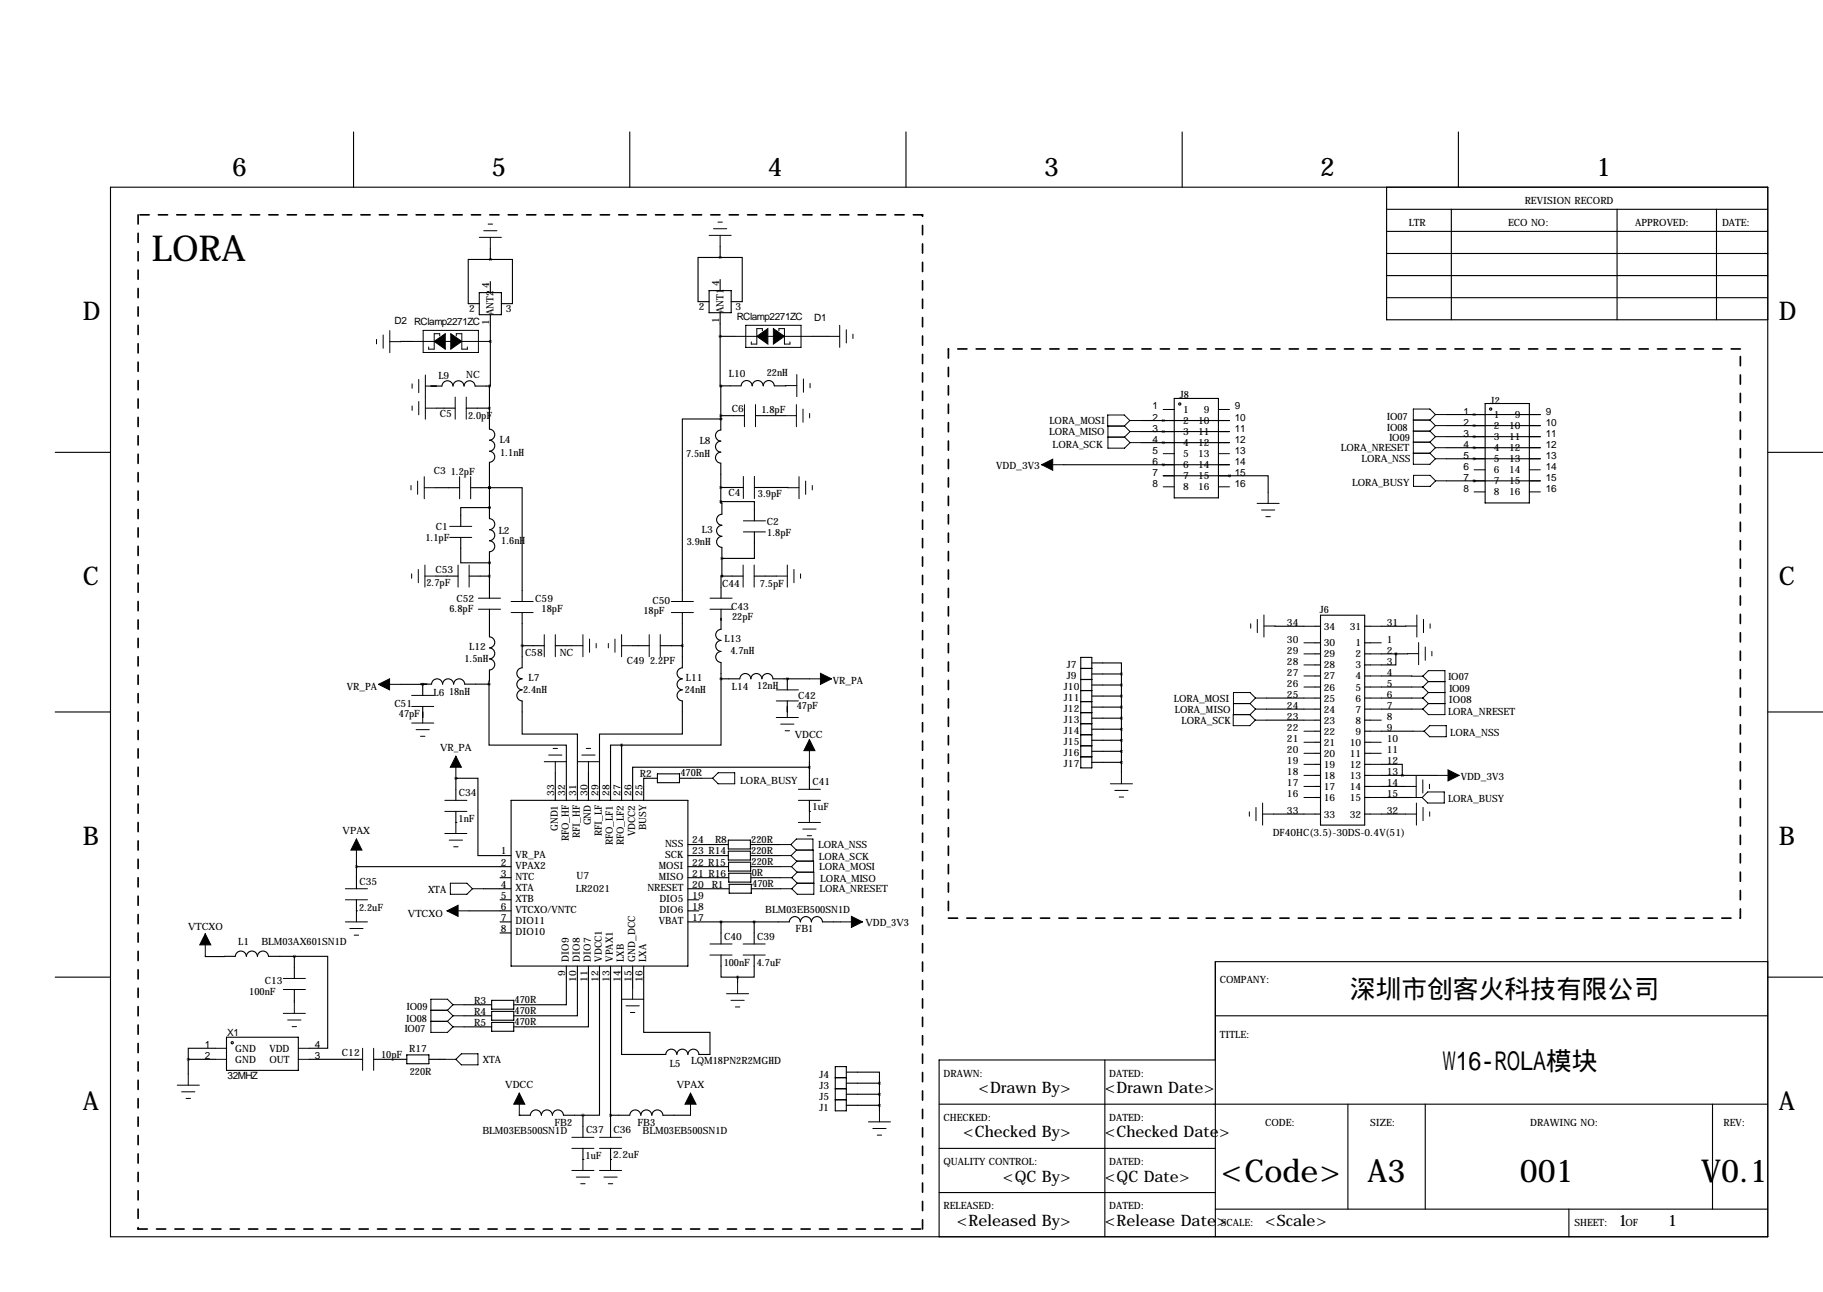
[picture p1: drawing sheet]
<svg xmlns="http://www.w3.org/2000/svg" width="419mm" height="297mm" viewBox="0 0 419 297" stroke-linecap="round" stroke-linejoin="round" font-family="sans-serif">
<g fill="none" stroke="#000" stroke-width=".25">
<path d="M81.3 30.3v12.7M144.8 30.3v12.7M208.3 30.3v12.7M271.8 30.3v12.7M335.3 30.3v12.7M25.4 43h381v241.3h-381zM112.7 59.7h5.1v10.1h-2.5M112.7 59.7h-5.1v10.1h2.6M112.7 57.1v2.6M165.6 59.2h5v10.2h-2.5M165.6 59.2h-5.1v10.2h2.5M165.6 56.7v2.5"/>
<path d="M318.8 48.1h87.6M318.8 53.2h87.6M318.8 43v30.5h87.6M318.8 58.3h87.6M333.7 48.1v25.4M371.8 48.1v25.4M394.6 48.1v25.4M94.7 78.5h-2.5M110.2 67.3h5.1v5.1h-5.1zM112.5 78.5h.2M112.7 78.5v10.3h-.2M112.7 64.7v2.6"/>
<path d="M112.7 72.4v6.1M163 66.8h5.1v5.1h-5.1zM165.6 77.3v11.5h.1M165.6 64.3v2.5M165.6 71.9v5.4M165.6 77.3h3.3M186.7 77.3h3.8M318.8 63.4h87.6M318.8 68.4h87.6M99.1 88.8l2.5-.1a1.27 1.27 0 0 1 1.3-1.2 1.27 1.27 0 0 1 1.2 1.3 1.27 1.27 0 0 1 1.3-1.3 1.27 1.27 0 0 1 1.3 1.3 1.27 1.27 0 0 1 1.2-1.3 1.27 1.27 0 0 1 1.3 1.3h3.3M100.3 93.8h4.3M107.2 93.8h5.3"/>
<path d="M112.5 93.8v4.9a1.27 1.27 0 0 1 1.2 1.2 1.27 1.27 0 0 1-1.2 1.3 1.27 1.27 0 0 1 1.2 1.3 1.27 1.27 0 0 1-1.2 1.2 1.27 1.27 0 0 1 1.2 1.3 1.27 1.27 0 0 1-1.2 1.3v12.9a1.27 1.27 0 0 1 1.2 1.3 1.27 1.27 0 0 1-1.2 1.3 1.27 1.27 0 0 1 1.2 1.2 1.27 1.27 0 0 1-1.2 1.3 1.27 1.27 0 0 1 1.2 1.3 1.27 1.27 0 0 1-1.2 1.3v10.6M112.5 88.8v5M165.7 88.8v10.1a1.27 1.27 0 0 0-1.2 1.2 1.27 1.27 0 0 0 1.2 1.3 1.27 1.27 0 0 0-1.2 1.3 1.27 1.27 0 0 0 1.2 1.2 1.27 1.27 0 0 0-1.2 1.3 1.27 1.27 0 0 0 1.2 1.3v8.8M165.7 96.3h.1M165.7 95.6h5.4M165.7 96.3h-8.8v42M173.7 95.6h6.8M180.6 88.7h-2.6a1.27 1.27 0 0 0-1.3-1.2 1.27 1.27 0 0 0-1.2 1.2 1.27 1.27 0 0 0-1.3-1.2 1.27 1.27 0 0 0-1.3 1.2 1.27 1.27 0 0 0-1.2-1.2 1.27 1.27 0 0 0-1.3 1.2l-4.7 .1M262.3 96.7h20.4M262.3 99.2h20.4M267.4 99.2h.1M267.4 96.7h.1"/>
<path d="M270 91.6h10.1v22.9h-10.1zM332.5 95.3h21.6M332.5 97.9h21.6M338.9 95.3h.1M338.9 97.9h.1M341.4 92.8h10.2v22.8h-10.2zM12.7 104h12.7M100.1 112.1h5.6M108.2 112.1h4.3M112.5 116.7h-6.6v4.3M112.5 116.7h.1M112.5 112.1h.1"/>
<path d="M112.5 112.1h7.5v26.2M165.7 115.3v.4h.3v2.5a1.27 1.27 0 0 0-1.3 1.3 1.27 1.27 0 0 0 1.2 1.3M165.7 112.1h5.2M165.7 115.3h7.7v4.4M173.4 112.1h7.8M244.6 106.8h38.1M262.3 101.8h20.4M267.4 106.8h.1M267.4 101.8h.1M267.4 109.4h15.3M282.7 109.4h.1M282.7 109.4h8.8v3.8"/>
<path d="M332.5 100.4h21.6M332.5 102.9h21.6M332.5 105.5h21.6M332.6 110.6h21.5M338.9 100.4h.1M338.9 102.9h.1M338.9 105.5h.1M338.9 110.6h.1M406.4 104h12.7M100.2 132.4h5.1M105.9 123.6v5.8h6.6M107.8 132.4h4.7"/>
<path d="M112.5 129.4h.1M166 120.8a1.27 1.27 0 0 0-1.3 1.2 1.27 1.27 0 0 0 1.2 1.3M166 123.3a1.27 1.27 0 0 0-1.3 1.3 1.27 1.27 0 0 0 1.2 1.2M166 128.4h.1M166 132.4h-.2v5.1M166 132.4h4.8M166 125.8v6.6M173.4 132.4h5.1M173.4 122.3v6.1h-7.4M92.1 157.3h5.1M97.2 157.3h.1M97.2 157.3v2.6"/>
<path d="M99.2 157.3h-2.5h1.4h-.9M99.2 157.3a1.27 1.27 0 0 1 1.3-1.2 1.27 1.27 0 0 1 1.3 1.2M101.8 157.3a1.27 1.27 0 0 1 1.2-1.2 1.27 1.27 0 0 1 1.3 1.2M104.3 157.3a1.27 1.27 0 0 1 1.3-1.2 1.27 1.27 0 0 1 1.2 1.2h5.6M112.4 157.3v14h17.8v12.7M112.5 140.1v6.3a1.27 1.27 0 0 1 1.2 1.3 1.27 1.27 0 0 1-1.2 1.3 1.27 1.27 0 0 1 1.2 1.2 1.27 1.27 0 0 1-1.2 1.3 1.27 1.27 0 0 1 1.2 1.3 1.27 1.27 0 0 1-1.2 1.2l-.1 3.3M120 140.8v12.7a1.27 1.27 0 0 0-1.2 1.3 1.27 1.27 0 0 0 1.2 1.3M120 156.1a1.27 1.27 0 0 0-1.2 1.2 1.27 1.27 0 0 0 1.2 1.3M120 158.6a1.27 1.27 0 0 0-1.2 1.3 1.27 1.27 0 0 0 1.2 1.2M120 148.4h5.1M127.7 148.4h3.8M145.4 148.4h3.9"/>
<path d="M151.8 148.4h5.1M156.9 140.8v12.7a1.27 1.27 0 0 0-1.2 1.3 1.27 1.27 0 0 0 1.2 1.3 1.27 1.27 0 0 0-1.2 1.2 1.27 1.27 0 0 0 1.2 1.3 1.27 1.27 0 0 0-1.2 1.3 1.27 1.27 0 0 0 1.2 1.2v7.7h-19.1v15.2M165.8 156.1h4.3a1.27 1.27 0 0 1 1.3-1.3 1.27 1.27 0 0 1 1.2 1.3 1.27 1.27 0 0 1 1.3-1.3 1.27 1.27 0 0 1 1.3 1.3 1.27 1.27 0 0 1 1.2-1.3 1.27 1.27 0 0 1 1.3 1.3h8.4M165.8 144.7a1.27 1.27 0 0 0-1.3 1.3 1.27 1.27 0 0 0 1.2 1.2 1.27 1.27 0 0 0-1.2 1.3 1.27 1.27 0 0 0 1.2 1.3 1.27 1.27 0 0 0-1.2 1.2 1.27 1.27 0 0 0 1.2 1.3l.1 3.8M165.8 156.1v15.2h-22.9M165.8 140.1v4.6M181 156.1h.1M181 156.1v2.5M248.5 151.1h2.5v25.4h-2.5zM248.5 153.7h2.5M248.5 156.2h2.5M248.5 158.8h2.5"/>
<path d="M251 152.4h6.8v2.6M251 155h6.8M251 157.5h6.8M257.8 155v22.7M293.1 143.9l6.7 .1M302.3 144h1.3M302.3 147.8h1.3M302.3 150.3h1.3M302.3 152.9h1.3M302.3 155.4h1.3M302.3 157.9h1.3M303.6 141.4h10.1v48.3h-10.1z"/>
<path d="M313.7 144h1.3M313.7 147.8h1.3M313.7 150.3h1.3M313.7 152.9h1.3M313.7 155.4h1.3M313.7 157.9h1.3M317.6 155.4l7 .1M317.6 150.3h3.3M317.6 157.9h7M320.9 150.3v2.6h-3.3M323.2 143.9l-5.6 .1M323.6 150.3h-2.7"/>
<path d="M12.7 163.7h12.7M97.2 162.4v2.6M104.8 178.9h5.1v17.8h7.6M104.8 178.9h.1M104.8 178.9v5.1M120 161.1v7.7h12.7v15.2M127.7 177.7v6.3M135.3 177.7v6.3M142.9 171.3h-2.5v12.7M142.9 171.3v12.7M151.1 178.9h-3.1v5.1M151.1 177.9h5.1v2h-5.1z"/>
<path d="M156.2 178.9h5.1M181 161.1v2.6M186.1 176.4h-40.7v7.6M186.1 175.1v6.4M248.5 161.3h2.5M248.5 163.8h2.5M248.5 166.4h2.5M248.5 168.9h2.5M248.5 171.5h2.5M248.5 174h2.5M251 160h6.8M251 162.6h6.8"/>
<path d="M251 165.1h6.8M251 167.7h6.8M251 170.2h6.8M251 172.7h6.8M251 175.3h6.8M291.1 165.6h8.7M291.2 160.5h8.6M291.2 163h8.6M302.3 160.5h1.3M302.3 163h1.3M302.3 165.6h1.3M302.3 168.1h1.3"/>
<path d="M302.3 170.6h1.3M302.3 173.2h1.3M302.3 175.7h1.3M302.3 178.3h1.3M313.7 160.5h1.3M313.7 163h1.3M313.7 165.6h1.3M313.7 168.1h1.3M313.7 170.6h1.3M313.7 173.2h1.3M313.7 175.7h1.3M313.7 178.3h1.3"/>
<path d="M317.6 175.7h4.8v2.6M317.6 160.5h7M317.6 163h7M317.6 168.1h7.3M317.6 178.3h12.8M406.4 163.7h12.7M81.9 199.2h35.6M81.9 198v6.3M104.8 189.1h.1M104.8 186.5v2.6M117.5 184h40.6v38.1h-40.6zM158.1 196.7h9.3"/>
<path d="M158.1 199.2h9.4M158.1 194.2h9.3M167.4 193.2h5.1v2h-5.1zM167.4 195.7h5.1v2h-5.1zM167.5 198.2h5.1v2.1h-5.1zM172.5 196.7h6.8M172.5 194.2h6.8M172.6 199.2h6.8M186.1 186.5h.1M186.1 184v2.5M292.8 187.2h7M302.3 187.2h1.3"/>
<path d="M302.3 183.3h1.3M302.3 180.8h1.3M313.7 187.2h1.3M313.7 183.3h1.3M313.7 180.8h1.3M317.6 187.2h5.5M317.6 183.3h6.8M317.6 180.8h5.4M47.2 219.8v.1h6.9M54.1 219.9a1.27 1.27 0 0 1 1.3-1.2 1.27 1.27 0 0 1 1.2 1.2M56.6 219.9a1.27 1.27 0 0 1 1.3-1.2 1.27 1.27 0 0 1 1.3 1.2M59.2 219.9a1.27 1.27 0 0 1 1.3-1.2 1.27 1.27 0 0 1 1.2 1.2h6"/>
<path d="M67.7 219.9h7.6v21.1h-4.2M67.7 219.9v5.1M81.9 209.4h.1M81.9 206.9v2.5M107.8 209.4h9.7M111.2 204.3h6.3M115 201.8h2.5M115 206.9h2.5M115 211.9h2.5M115 214.5h2.5M158.1 201.8h9.4M158.1 204.3h9.5"/>
<path d="M158.1 206.9h2.6M158.1 209.4h2.6M158.1 211.9h23.4M165.8 219.6v5h3.8M165.8 211.9v5.1M167.5 200.8h5.1v2h-5.1zM167.6 203.3h5.1v2h-5.1zM172.6 201.8h6.9M172.7 204.3h6.8M173.4 219.6v5h-3.8M173.4 211.9v5.1M181.5 211.9a1.27 1.27 0 0 1 1.2-1.2 1.27 1.27 0 0 1 1.3 1.2"/>
<path d="M184 211.9a1.27 1.27 0 0 1 1.3-1.2 1.27 1.27 0 0 1 1.2 1.2M186.5 211.9a1.27 1.27 0 0 1 1.3-1.2 1.27 1.27 0 0 1 1.3 1.2h4.1M12.7 224.6h12.7M52.1 238.5h16.5v7.6h-16.5zM67.7 227.5v2.9M106.7 233.5h6.3M106.7 231h6.3M106.7 236.1h6.3M113 230h5.1v2h-5.1zM113 232.5h5.1v2.1h-5.1zM113 235.1h5.1v2h-5.1zM130.2 222.1v8.9h-12.1"/>
<path d="M132.7 222.1v11.4h-14.6M135.3 222.1v14h-17.2M137.8 222.1v34.3h-3.8M140.4 222.1v39.4M142.9 222.1v20.3h10.2a1.27 1.27 0 0 1 1.2-1.2 1.27 1.27 0 0 1 1.3 1.2 1.27 1.27 0 0 1 1.3-1.2 1.27 1.27 0 0 1 1.2 1.2M145.4 222.1v5.1M148 222.1v15.2h15.2v5.1h-2.5a1.27 1.27 0 0 0-1.3-1.2 1.27 1.27 0 0 0-1.3 1.2M169.6 224.6v1.3M279.4 233.5h127M406.4 221.1h-127v63.2M406.5 224.6h12.6M43.3 243.5h6.2"/>
<path d="M43.3 243.5v3.5M49.5 241h-6.2v2.5M71.1 243.5h12.3M85.9 243.5h7.6M93.5 242.5h5.1v2.1h-5.1zM98.6 243.5h3.7M119.4 256.4h2.5a1.27 1.27 0 0 1 1.3-1.2 1.27 1.27 0 0 1 1.3 1.2M119.4 256.4h.1M124.5 256.4a1.27 1.27 0 0 1 1.2-1.2 1.27 1.27 0 0 1 1.3 1.2 1.27 1.27 0 0 1 1.3-1.2 1.27 1.27 0 0 1 1.2 1.2h4.5M134 256.4v5.1M140.4 256.4h4.4a1.27 1.27 0 0 1 1.3-1.2 1.27 1.27 0 0 1 1.2 1.2 1.27 1.27 0 0 1 1.3-1.2 1.27 1.27 0 0 1 1.3 1.2 1.27 1.27 0 0 1 1.2-1.2 1.27 1.27 0 0 1 1.3 1.2h6.3M192 245.2h2.6v10.2h-2.6z"/>
<path d="M192 250.3h2.6M192 247.8h2.6M192 252.8h2.6M194.6 246.5h7.6v2.5M194.6 249h7.6M194.6 254.1h7.6M194.6 251.6h7.6M202.2 249v6.4M215.9 253.9h190.5M254 243.7v40.6M279.4 243.7h-63.5v40.6M309.9 253.9v24.1"/>
<path d="M327.7 253.9v24.1M393.7 253.9v24.1M134 266.6h.1M134 264v2.6M140.4 266.6h.1M140.4 264v2.6M215.9 264h63.5M215.9 274.2h63.5M279.4 278h127M360.7 278v6.3"/>
<circle cx="271.2" cy="92.9" r=".25"/>
<circle cx="342.7" cy="94" r=".25"/>
<circle cx="53.4" cy="239.7" r=".25"/>
</g>
<path d="M31.7 49.4v233.2M212.1 49.4h-180.4M218 80.2v130.9M400.1 80.2h-182.1M218 211.1h182.1M400.1 211.1v-130.9M31.7 282.6h180.4M212.1 282.6v-233.2" fill="none" stroke="#000" stroke-width=".38" stroke-dasharray="2.1 2.1"/>
<g fill="none" stroke="#000" stroke-width=".23">
<path d="M110.2 54.6h5.1M111.2 53h3M112.2 51.5h1M112.7 54.6v2.5M163 54.1h5.1M164 52.6h3.1M165 51.1h1.1M165.6 54.1v2.6M86.6 78v1.1M88.1 77v3.1M89.6 78.5h2.6M89.6 76v5.1"/>
<path d="M94.7 78.5h5.1M97.3 76h12.7v5h-12.7zM101.1 77.2v-.5h-1.3v3.6h-1.2v-.5M102.4 78.5h2.5M104.9 77.2v-.5h1.3v3.6h1.2v-.5M106.2 78.5h6.3M168.9 77.3h5.1M171.4 74.8h12.7v5.1h-12.7zM175.3 76.1v-.5h-1.3v3.5h-1.3v-.5M176.5 77.3h2.6M179.1 76.1v-.5h1.2v3.5h1.3v-.5M180.3 77.3h6.4"/>
<path d="M190.5 77.3h2.5M193 74.8v5.1M194.6 75.8v3.1M196.1 76.8v1M94.7 88.3v1M94.7 93.3v1M96.3 87.2v3.1M96.3 92.3v3.1M97.8 93.8h2.5M97.8 86.2v10.2M97.8 88.8h2.5M104.6 91.3v5.1"/>
<path d="M107.2 91.3v5.1M171.1 93v5.1M173.7 93v5.1M180.5 95.6h2.6M180.6 88.7h2.6M183.1 93v5.1M183.2 86.1v5.1M184.6 94v3.1M184.7 87.1v3.1M186.1 95.1v1M186.2 88.1v1.1M254.7 98v5h3.8l1.3-1.2"/>
<path d="M259.7 96.7h2.6M259.7 96.7l-1.2-1.3h-3.8v2.6h3.8l1.3 1.2M259.7 96.7l-1.2 1.3M259.8 99.2h2.5M259.8 99.2l-1.3 1.3M267.4 94.1h2.6M267.4 99.2h2.6M267.4 96.7h2.6M280.1 94.1h2.6M280.1 99.2h2.6M280.1 96.7h2.6M324.9 99.1h3.8"/>
<path d="M324.9 96.6h3.8M328.7 99.1l1.3 1.3M328.7 96.6l1.3 1.3M330 95.3h2.5M330 97.9h2.5M330 95.3l-1.3-1.3h-3.8v12.7h3.8l1.3-1.2M330 95.3l-1.3 1.3M330 97.9l-1.3 1.2M338.9 95.3h2.5M338.9 97.9h2.5M351.6 95.3h2.5M351.6 97.9h2.5"/>
<path d="M94.5 111.6v1M96 110.6v3.1M97.5 112.1h2.6M97.5 109.6v5.1M105.7 109.6v5.1M108.2 109.6v5.1M170.9 119.7h5.1M170.9 109.5v5.1M173.4 109.5v5.1M181.2 112.1h2.5M183.7 109.6v5.1M185.2 110.6v3.1"/>
<path d="M186.7 111.6v1M239.5 106.8h5.1M254.7 100.5h3.8M258.5 100.5l1.3 1.3M259.8 101.8h2.5M267.4 104.3h2.6M267.4 111.9h2.6M267.4 109.4h2.6M267.4 106.8h2.6M267.4 101.8h2.6M280.1 104.3h2.6M280.1 111.9h2.6"/>
<path d="M280.1 109.4h2.6M280.1 106.8h2.6M280.1 101.8h2.6M289 115.7h5.1M290 117.3h3.1M291 118.8h1M291.5 113.2v2.5M324.9 101.7h3.8M324.9 104.2h3.8M325 109.3h3.8l1.2 1.3-1.2 1.2h-3.8zM328.7 101.7l1.3 1.2M328.7 104.2l1.3 1.3"/>
<path d="M330 100.4h2.5M330 105.5h2.5M330 102.9h2.5M330 100.4l-1.3 1.3M330 102.9l-1.3 1.3M330 110.6h2.6M338.9 100.4h2.5M338.9 105.5h2.5M338.9 113.1h2.5M338.9 110.6h2.5M338.9 108h2.5M338.9 102.9h2.5"/>
<path d="M351.6 100.4h2.5M351.6 105.5h2.5M351.6 113.1h2.5M351.6 110.6h2.5M351.6 108h2.5M351.6 102.9h2.5M94.6 131.9v1.1M96.2 130.9v3.1M97.7 132.4h2.5M97.7 129.9v5.1M103.4 121h5.1M103.4 123.6h5.1"/>
<path d="M105.3 129.9v5.1M107.8 129.9v5.1M110 137.5h5.1M117.5 138.3h5.1M154.3 138.3h5.1M163.2 137.5h5.1M170.8 129.9v5.1M170.9 122.3h5.1M173.4 129.9v5.1M178.5 132.4h2.5M181 129.9v5.1M182.5 130.9v3.1"/>
<path d="M184 131.9v1.1M87 157.3h5.1M94.6 159.9h5.1M110 140.1h5.1M117.5 140.8h5.1M125.1 145.9v5.1M127.7 145.9v5.1M131.5 148.4h2.5M134 145.9v5.1M135.5 146.9v3.1M137.1 147.9v1.1M139.9 147.9v1.1"/>
<path d="M141.4 146.9v3.1M142.9 148.4h2.5M142.9 145.9v5.1M149.3 145.9v5.1M151.8 145.9v5.1M154.3 140.8h5.1M163.2 140.1h5.1M178.5 158.6h5M186.1 156.1h5.1M287.5 143.4v1M289.1 142.4v3.1M290.6 143.9h2.5"/>
<path d="M290.6 141.4v5.1M299.8 147.8h2.5M299.8 150.3h2.5M299.8 152.9h2.5M299.8 155.4h2.5M299.8 157.9h2.5M299.8 144h2.5M315 147.8h2.6M315 150.3h2.6M315 152.9h2.6M315 155.4h2.6M315 157.9h2.6"/>
<path d="M315 144h2.6M323.2 143.9h2.5M323.6 150.3h2.5M324.6 157.9h2.5M324.6 155.5h2.5M325.7 141.4v5.1M326.1 147.7v5.1M327.1 155.5l1.3-1.3h3.8v10.1h-3.8l-1.3-1.3M327.1 157.9l1.3 1.3M327.1 155.5l1.3 1.2h3.8M327.3 142.4v3.1M327.7 148.8v3"/>
<path d="M328.4 159.2h3.8M328.4 159.2l-1.3 1.3M328.8 143.4v1M329.2 149.8v1M332.2 156.7h-3.8l-1.3 1.2M94.6 162.4h5.1M94.6 166.2h5.1M95.7 167.8h3M96.7 169.3h1M97.2 163.7v2.5M104.8 173.8v5.1M125.1 175.1h5.1"/>
<path d="M126.1 173.6h3.1M127.2 172.1h1M127.7 175.1v2.6M132.7 175.1h5.1M133.8 173.6h3M134.8 172.1h1M135.3 175.1v2.6M161.3 178.9h2.5M165.1 177.7h3.8v2.5h-3.8l-1.3-1.3zM178.5 161.1h5M178.5 165h5M179.5 166.5h3"/>
<path d="M180.5 168h1M181 162.4v2.6M186.1 170v5.1M257.8 177.7v2.5M283.6 161.8h3.8M287.3 164.3l1.3 1.3M287.4 161.8l1.2 1.2M288.6 165.6h2.5M288.6 160.5h2.6M288.6 163h2.6M288.6 160.5l-1.2 1.3M288.6 160.5l-1.2-1.3h-3.8v5.1"/>
<path d="M288.6 163l-1.2 1.3h-3.9v2.5h3.8l1.3-1.2M299.8 160.5h2.5M299.8 163h2.5M299.8 165.6h2.5M299.8 168.1h2.5M299.8 170.6h2.5M299.8 173.2h2.5M299.8 175.7h2.5M299.8 178.3h2.5M315 160.5h2.6M315 163h2.6M315 165.6h2.6"/>
<path d="M315 168.1h2.6M315 170.6h2.6M315 173.2h2.6M315 175.7h2.6M315 178.3h2.6M324.6 160.5h2.5M324.6 163h2.5M324.9 168.1h2.5M325.6 178.3v5M327.1 179.3v3M327.1 160.5l1.3 1.3M328.4 161.8h3.8"/>
<path d="M328.4 161.8l-1.3 1.2M328.7 166.8h3.8v2.6h-3.8l-1.3-1.3zM330.4 178.3h5M81.9 192.9v5.1M102.3 184h5M102.3 186.5h5M102.3 191.6h5M103.3 193.2h3M104.3 194.7h1M104.8 189.1v2.5M179.3 194.2h2.5M179.3 196.7h2.6"/>
<path d="M179.4 199.2h2.6M181.8 194.2l1.3 1.2h3.8v2.6M181.8 194.2l1.3-1.3h3.8v2.5M181.9 196.7l1.2 1.3h3.9v2.5M182 199.2l1.2 1.3h3.9v5.1h-3.8l-1.3-1.3M183.1 195.4l-1.2 1.3M183.2 198l-1.2 1.2M183.5 184h5.1M183.5 181.5h5.1M183.5 189.1h5.1M184.6 190.6h3M185.6 192.1h1"/>
<path d="M186.1 186.5v2.6M255.3 180.2h5M256.3 181.7h3M257.3 183.2h1M287.2 186.7v1M288.7 185.6v3.1M290.3 187.2h2.5M290.3 184.6v5.1M299.8 180.8h2.5M299.8 183.3h2.5M299.8 187.2h2.5M315 180.8h2.6"/>
<path d="M315 183.3h2.6M315 187.2h2.6M323 180.8h2.6M323.1 187.2h2.5M324.4 183.3h2.5M325.6 184.6v5.1M327.2 185.6v3.1M328.2 182.1h3.8v2.5h-3.8l-1.3-1.3zM328.6 180.3v1M328.7 186.7v1M47.2 214.7v5.1M79.4 204.3h5.1"/>
<path d="M79.4 206.9h5.1M79.4 211.9h5.1M80.4 213.5h3.1M81.4 215h1M81.9 209.4v2.5M102.8 209.4h5M103.5 203.1h3.8l1.3 1.2-1.3 1.3h-3.8zM108.6 204.3h2.6M163.2 217h5.1M163.2 219.6h5.1M170.8 217h5.1M170.8 219.6h5.1"/>
<path d="M179.5 204.3h2.5M179.5 201.8h2.5M182 201.8l1.3 1.3M183.3 203.1h3.8M183.3 200.5l-1.3 1.3M183.3 203.1l-1.3 1.2M193.2 211.9h5.1M65.1 225h5.1M65.1 227.5h5.1M65.1 233h5.1M66.1 234.5h3.1M67.2 236h1"/>
<path d="M67.7 230.4v2.6M99.1 232.3h3.8M99.1 234.8h3.8M102.9 232.3l1.2 1.2M102.9 234.8l1.2 1.3M104.1 231l-1.2-1.3h-3.8v7.6h3.8l1.2-1.2M104.1 231h2.6M104.1 231l-1.2 1.3M104.1 233.5h2.6M104.1 233.5l-1.2 1.3M104.1 236.1h2.6M142.9 229.7h5.1"/>
<path d="M143.9 231.3h3.1M144.9 232.8h1M145.4 227.2v2.5M167 228.5h5.1M168 230h3.1M169.1 231.5h1M169.6 225.9v2.6M40.7 249.5h5.1M41.8 251h3M42.8 252.5h1M43.3 247v2.5M49.5 241h2.6"/>
<path d="M49.5 243.5h2.6M68.6 241h2.5M68.6 243.5h2.5M83.4 241v5.1M85.9 241v5.1M102.3 243.5h2.5M104.8 243.5l1.3-1.2h3.8v2.5h-3.8zM119.4 251.3v5.1M158.7 251.3v5.1M199.6 257.9h5.1M200.7 259.4h3M202.2 255.4v2.5"/>
<path d="M131.5 261.5h5.1M131.5 264h5.1M131.5 269.1h5.1M132.5 270.6h3M133.5 272.1h1M134 266.6v2.5M137.8 261.5h5.1M137.8 264h5.1M137.8 269.1h5.1M138.8 270.6h3.1M139.9 272.1h1M140.4 266.6v2.5"/>
<path d="M201.7 261h1"/>
</g>
<g fill="#000" stroke="#000" stroke-width=".23">
<path d="M99.8 78.5l2.6-1.8v3.6zM103.6 76.7l2.6 1.8-2.6 1.8zM174 77.3l2.5-1.7v3.5zM177.8 75.6l2.5 1.7-2.5 1.8zM239.5 106.8l2.5-1.2v2.5zM87 157.3l2.6-1.2v2.5zM188.6 154.8l2.6 1.3-2.6 1.2zM104.8 173.8l1.3 2.6h-2.6zM186.1 170l1.3 2.6h-2.6zM332.9 177l2.5 1.3-2.5 1.2zM81.9 192.9l1.3 2.5h-2.5zM47.2 214.7l1.3 2.5h-2.6z"/>
<path d="M102.8 209.4l2.5-1.3v2.6zM195.7 210.7l2.6 1.2-2.6 1.3zM119.4 251.3l1.2 2.6h-2.5zM158.7 251.3l1.3 2.6h-2.5z"/>
</g>
<path d="M81.9 199.2a.05 .05 0 0 0 .1 0 .05 .05 0 0 0-.1 0zM165.7 211.9a.05 .05 0 0 0 .1 0 .05 .05 0 0 0-.1 0zM169.5 224.6a.05 .05 0 0 0 .1 0 .05 .05 0 0 0-.1 0zM156.8 148.4a.05 .05 0 0 0 .1 0 .05 .05 0 0 0-.1 0zM120 148.4a.05 .05 0 0 0 .1 0 .05 .05 0 0 0-.1 0zM67.6 219.9a.05 .05 0 0 0 .1 0 .05 .05 0 0 0-.1 0zM282.6 109.4a.05 .05 0 0 0 .1 0 .05 .05 0 0 0-.1 0zM165.7 156.1a.05 .05 0 0 0 .1 0 .05 .05 0 0 0-.1 0zM165.9 132.4a.05 .05 0 0 0 .1 0 .05 .05 0 0 0-.1 0zM165.9 128.4a.05 .05 0 0 0 .1 0 .05 .05 0 0 0-.1 0zM165.5 59.2a.05 .05 0 0 0 .1 0 .05 .05 0 0 0-.1 0zM165.5 77.3a.05 .05 0 0 0 .1 0 .05 .05 0 0 0-.1 0zM140.3 256.4a.05 .05 0 0 0 .1 0 .05 .05 0 0 0-.1 0z" fill="#000" stroke="#000" stroke-width=".63"/>
<text font-size="8.2" x="34.9" y="59.9">LORA</text>
<g font-size="7.3">
<text x="280.7" y="271.6">&lt;Code&gt;</text>
<text x="314.4" y="271.6">A3</text>
<text x="349.4" y="271.6">001</text>
<text x="391.1" y="271.6">V0.1</text>
</g>
<g font-size="5.9">
<text x="53.3" y="40.5">6</text>
<text x="113" y="40.5">5</text>
<text x="176.5" y="40.5">4</text>
<text x="240" y="40.5">3</text>
<text x="303.5" y="40.5">2</text>
<text x="367" y="40.5">1</text>
<text x="19" y="73.5">D</text>
<text x="408.9" y="73.5">D</text>
<text x="19" y="134.5">C</text>
<text x="408.9" y="134.5">C</text>
<text x="19" y="194.2">B</text>
<text x="408.9" y="194.2">B</text>
<text x="310.3" y="229.5">深圳市创客火科技有限公司</text>
<text x="331.7" y="246">W16-ROLA模块</text>
<text x="19" y="255.1">A</text>
<text x="408.9" y="255.1">A</text>
</g>
<g font-size="3.6">
<text x="225" y="251.3">&lt;Drawn By&gt;</text>
<text x="254" y="251.3">&lt;Drawn Date&gt;</text>
<text x="221.4" y="261.5">&lt;Checked By&gt;</text>
<text x="254" y="261.5">&lt;Checked Date&gt;</text>
<text x="230.6" y="271.6">&lt;QC By&gt;</text>
<text x="254" y="271.6">&lt;QC Date&gt;</text>
<text x="220" y="281.8">&lt;Released By&gt;</text>
<text x="254" y="281.8">&lt;Release Date&gt;</text>
<text x="290.8" y="281.8">&lt;Scale&gt;</text>
<text x="372.1" y="281.8">1</text>
<text x="383.5" y="281.8">1</text>
</g>
<g font-size="2.3">
<text x="350.5" y="46.8">REVISION RECORD</text>
<text x="323.8" y="51.9">LTR</text>
<text x="346.7" y="51.9">ECO NO:</text>
<text x="375.9" y="51.9">APPROVED:</text>
<text x="395.9" y="51.9">DATE:</text>
<text x="165.3" y="65.8" transform="rotate(-90 165.3 65.8)">4</text>
<text x="107.9" y="71.7">2</text>
<text x="112.5" y="66.3" transform="rotate(-90 112.5 66.3)">4</text>
<text x="116.3" y="71.7">3</text>
<text x="160.7" y="71.2">2</text>
<text x="166.3" y="71.9" transform="rotate(-90 166.3 71.9)">ANT1</text>
<text x="169.1" y="71.2">3</text>
<text x="90.7" y="74.5">D2</text>
<text x="95.2" y="74.8">RClamp2271ZC</text>
<text x="112.5" y="74.7" transform="rotate(-90 112.5 74.7)">1</text>
<text x="113.5" y="72.4" transform="rotate(-90 113.5 72.4)">ANT2</text>
<text x="165.3" y="74.2" transform="rotate(-90 165.3 74.2)">1</text>
<text x="169.4" y="73.6">RClamp2271ZC</text>
<text x="187.2" y="73.8">D1</text>
<text x="100.8" y="87">L9</text>
<text x="107.2" y="86.8">NC</text>
<text x="167.6" y="86.8">L10</text>
<text x="176.3" y="86.4">22nH</text>
<text x="101.1" y="95.9">C5</text>
<text x="168.2" y="94.8">C6</text>
<text x="175.1" y="94.9">1.8pF</text>
<text x="265" y="94.1">1</text>
<text x="271.2" y="91.6">J8</text>
<text x="272" y="94.9">1</text>
<text x="276.8" y="94.9">9</text>
<text x="283.9" y="94.1">9</text>
<text x="336.4" y="95.3">1</text>
<text x="342.7" y="92.8">J2</text>
<text x="355.4" y="95.3">9</text>
<text x="107.6" y="96.4">2.0pF</text>
<text x="114.9" y="101.9">L4</text>
<text x="241.2" y="100">LORA_MISO</text>
<text x="241.3" y="97.4">LORA_MOSI</text>
<text x="265" y="99.2">3</text>
<text x="265" y="101.8">4</text>
<text x="265" y="96.7">2</text>
<text x="272" y="100">3</text>
<text x="272" y="97.5">2</text>
<text x="275.4" y="100">11</text>
<text x="275.4" y="97.5">10</text>
<text x="283.9" y="101.8">12</text>
<text x="283.9" y="99.2">11</text>
<text x="283.9" y="96.7">10</text>
<text x="318.9" y="96.6">IO07</text>
<text x="318.9" y="99.1">IO08</text>
<text x="319.4" y="101.4">IO09</text>
<text x="336.4" y="100.4">3</text>
<text x="336.4" y="97.9">2</text>
<text x="343.5" y="96.1">1</text>
<text x="343.5" y="101.2">3</text>
<text x="343.5" y="98.7">2</text>
<text x="346.9" y="101.2">11</text>
<text x="346.9" y="98.7">10</text>
<text x="348.2" y="96.1">9</text>
<text x="355.4" y="100.4">11</text>
<text x="355.4" y="97.9">10</text>
<text x="115" y="104.8">1.1nH</text>
<text x="157.7" y="105">7.5nH</text>
<text x="160.9" y="102.1">L8</text>
<text x="229" y="107.8">VDD_3V3</text>
<text x="242" y="102.9">LORA_SCK</text>
<text x="265" y="104.3">5</text>
<text x="265" y="106.8">6</text>
<text x="272" y="105.1">5</text>
<text x="272" y="107.6">6</text>
<text x="272" y="102.6">4</text>
<text x="275.4" y="107.6">14</text>
<text x="275.4" y="102.6">12</text>
<text x="275.4" y="105.1">13</text>
<text x="283.9" y="106.8">14</text>
<text x="283.9" y="104.3">13</text>
<text x="308.2" y="103.7">LORA_NRESET</text>
<text x="313" y="106.3">LORA_NSS</text>
<text x="336.4" y="105.5">5</text>
<text x="336.4" y="102.9">4</text>
<text x="343.5" y="106.3">5</text>
<text x="343.5" y="103.7">4</text>
<text x="346.9" y="103.7">12</text>
<text x="346.9" y="106.3">13</text>
<text x="355.4" y="102.9">12</text>
<text x="355.4" y="105.5">13</text>
<text x="99.7" y="108.9">C3</text>
<text x="103.6" y="109.2">1.2pF</text>
<text x="265" y="109.4">7</text>
<text x="265" y="111.9">8</text>
<text x="272" y="110.2">7</text>
<text x="272" y="112.7">8</text>
<text x="275.4" y="112.7">16</text>
<text x="275.4" y="110.2">15</text>
<text x="283.9" y="111.9">16</text>
<text x="283.9" y="109.4">15</text>
<text x="310.8" y="111.8">LORA_BUSY</text>
<text x="336.4" y="110.6">7</text>
<text x="336.4" y="113.1">8</text>
<text x="336.4" y="108">6</text>
<text x="343.5" y="111.4">7</text>
<text x="343.5" y="113.9">8</text>
<text x="343.5" y="108.8">6</text>
<text x="346.9" y="113.9">16</text>
<text x="346.9" y="108.8">14</text>
<text x="346.9" y="111.4">15</text>
<text x="355.4" y="113.1">16</text>
<text x="355.4" y="108">14</text>
<text x="355.4" y="110.6">15</text>
<text x="167.5" y="114">C4</text>
<text x="174.2" y="114.4">3.9pF</text>
<text x="97.8" y="124.3">1.1pF</text>
<text x="100.2" y="121.9">C1</text>
<text x="114.7" y="122.7">L2</text>
<text x="115.2" y="125.1">1.6nH</text>
<text x="157.9" y="125.3">3.9nH</text>
<text x="161.4" y="122.6">L3</text>
<text x="176.3" y="120.7">C2</text>
<text x="176.4" y="123.1">1.8pF</text>
<text x="100.1" y="131.7">C53</text>
<text x="98" y="134.6">2.7pF</text>
<text x="166" y="134.9">C44</text>
<text x="174.7" y="134.9">7.5pF</text>
<text x="103.3" y="140.8">6.8pF</text>
<text x="104.9" y="138.3">C52</text>
<text x="123.1" y="138.4">C59</text>
<text x="124.5" y="140.8">18pF</text>
<text x="147.9" y="141.1">18pF</text>
<text x="150" y="138.8">C50</text>
<text x="168.1" y="140.2">C43</text>
<text x="168.3" y="142.5">22pF</text>
<text x="295.9" y="144">34</text>
<text x="303.4" y="140.9">J6</text>
<text x="318.8" y="144">31</text>
<text x="107.9" y="149.4">L12</text>
<text x="166.6" y="147.7">L13</text>
<text x="295.9" y="147.8">30</text>
<text x="304.3" y="148.6">30</text>
<text x="304.3" y="144.8">34</text>
<text x="310.3" y="144.8">31</text>
<text x="311.7" y="148.6">1</text>
<text x="318.8" y="147.8">1</text>
<text x="106.8" y="152.1">1.5nH</text>
<text x="120.7" y="150.8">C58</text>
<text x="128.7" y="150.8">NC</text>
<text x="144.1" y="152.7">C49</text>
<text x="149.4" y="152.6">2.2PF</text>
<text x="167.9" y="150.3">4.7nH</text>
<text x="245.3" y="153.5">J7</text>
<text x="295.9" y="155.4">27</text>
<text x="295.9" y="152.9">28</text>
<text x="295.9" y="150.3">29</text>
<text x="304.3" y="153.7">28</text>
<text x="304.3" y="151.1">29</text>
<text x="311.7" y="151.1">2</text>
<text x="311.7" y="153.7">3</text>
<text x="318.8" y="150.3">2</text>
<text x="318.8" y="152.9">3</text>
<text x="318.8" y="155.4">4</text>
<text x="79.7" y="158.6">VR_PA</text>
<text x="99.7" y="160">L6</text>
<text x="103.2" y="159.7">18nH</text>
<text x="120.3" y="159.3">2.4nH</text>
<text x="121.5" y="156.5">L7</text>
<text x="157.4" y="159.3">24nH</text>
<text x="157.7" y="156.5">L11</text>
<text x="168.3" y="158.6">L14</text>
<text x="174.1" y="158.5">12nH</text>
<text x="183.5" y="160.7">C42</text>
<text x="191.5" y="157.3">VR_PA</text>
<text x="244.6" y="158.6">J10</text>
<text x="244.6" y="161.1">J11</text>
<text x="245.3" y="156.1">J9</text>
<text x="269.9" y="161.4">LORA_MOSI</text>
<text x="295.9" y="160.5">25</text>
<text x="295.9" y="157.9">26</text>
<text x="304.3" y="161.3">25</text>
<text x="304.3" y="158.8">26</text>
<text x="304.3" y="156.2">27</text>
<text x="311.7" y="156.2">4</text>
<text x="311.7" y="158.8">5</text>
<text x="311.7" y="161.3">6</text>
<text x="318.8" y="157.9">5</text>
<text x="318.8" y="160.5">6</text>
<text x="333" y="156.3">IO07</text>
<text x="333.1" y="161.7">IO08</text>
<text x="333.2" y="159">IO09</text>
<text x="90.7" y="162.5">C51</text>
<text x="91.7" y="164.9">47pF</text>
<text x="183.2" y="163.1">47pF</text>
<text x="244.6" y="163.7">J12</text>
<text x="244.6" y="166.2">J13</text>
<text x="270.1" y="163.9">LORA_MISO</text>
<text x="271.6" y="166.4">LORA_SCK</text>
<text x="295.9" y="165.6">23</text>
<text x="295.9" y="163">24</text>
<text x="304.3" y="166.4">23</text>
<text x="304.3" y="163.8">24</text>
<text x="311.7" y="163.8">7</text>
<text x="311.7" y="166.4">8</text>
<text x="318.8" y="163">7</text>
<text x="318.8" y="165.6">8</text>
<text x="332.9" y="164.3">LORA_NRESET</text>
<text x="101.2" y="172.6">VR_PA</text>
<text x="182.7" y="169.8">VDCC</text>
<text x="244.6" y="168.8">J14</text>
<text x="244.6" y="171.3">J15</text>
<text x="244.6" y="173.8">J16</text>
<text x="295.9" y="173.2">20</text>
<text x="295.9" y="170.6">21</text>
<text x="295.9" y="168.1">22</text>
<text x="304.3" y="174">20</text>
<text x="304.3" y="171.5">21</text>
<text x="304.3" y="168.9">22</text>
<text x="310.3" y="171.5">10</text>
<text x="310.3" y="174">11</text>
<text x="311.7" y="168.9">9</text>
<text x="318.8" y="168.1">9</text>
<text x="318.8" y="170.6">10</text>
<text x="318.8" y="173.2">11</text>
<text x="333.4" y="169.2">LORA_NSS</text>
<text x="147.1" y="178.7">R2</text>
<text x="156.4" y="178.5">470R</text>
<text x="244.6" y="176.4">J17</text>
<text x="295.9" y="178.3">18</text>
<text x="295.9" y="175.7">19</text>
<text x="304.3" y="179.1">18</text>
<text x="304.3" y="176.5">19</text>
<text x="310.3" y="176.5">12</text>
<text x="310.3" y="179.1">13</text>
<text x="318.8" y="175.7">12</text>
<text x="318.8" y="178.3">13</text>
<text x="335.8" y="179.2">VDD_3V3</text>
<text x="105.5" y="183">C34</text>
<text x="127.4" y="183" transform="rotate(-90 127.4 183)">33</text>
<text x="129.9" y="183" transform="rotate(-90 129.9 183)">32</text>
<text x="132.5" y="183" transform="rotate(-90 132.5 183)">31</text>
<text x="135" y="183" transform="rotate(-90 135 183)">30</text>
<text x="137.6" y="183" transform="rotate(-90 137.6 183)">29</text>
<text x="140.1" y="183" transform="rotate(-90 140.1 183)">28</text>
<text x="142.6" y="183" transform="rotate(-90 142.6 183)">27</text>
<text x="145.2" y="183" transform="rotate(-90 145.2 183)">26</text>
<text x="147.7" y="183" transform="rotate(-90 147.7 183)">25</text>
<text x="170.2" y="180.2">LORA_BUSY</text>
<text x="186.8" y="180.5">C41</text>
<text x="295.9" y="183.3">16</text>
<text x="295.9" y="180.8">17</text>
<text x="304.3" y="184.2">16</text>
<text x="304.3" y="181.6">17</text>
<text x="310.3" y="181.6">14</text>
<text x="310.3" y="184.2">15</text>
<text x="318.8" y="180.8">14</text>
<text x="318.8" y="183.3">15</text>
<text x="332.9" y="184.5">LORA_BUSY</text>
<text x="78.8" y="191.6">VPAX</text>
<text x="105.4" y="189">1nF</text>
<text x="128.2" y="191.1" transform="rotate(-90 128.2 191.1)">GND1</text>
<text x="135.8" y="189.8" transform="rotate(-90 135.8 189.8)">GND</text>
<text x="148.5" y="190.8" transform="rotate(-90 148.5 190.8)">BUSY</text>
<text x="186.7" y="186.3">1uF</text>
<text x="295.9" y="187.2">33</text>
<text x="304.3" y="188">33</text>
<text x="310.3" y="188">32</text>
<text x="318.8" y="187.2">32</text>
<text x="115.2" y="196.5">1</text>
<text x="118.5" y="197.3">VR_PA</text>
<text x="130.8" y="193.5" transform="rotate(-90 130.8 193.5)">RFO_HF</text>
<text x="133.3" y="192.7" transform="rotate(-90 133.3 192.7)">RFI_HF</text>
<text x="138.4" y="192.3" transform="rotate(-90 138.4 192.3)">RFI_LF</text>
<text x="140.9" y="194.4" transform="rotate(-90 140.9 194.4)">RFO_LF1</text>
<text x="143.5" y="194.4" transform="rotate(-90 143.5 194.4)">RFO_LF2</text>
<text x="146" y="192.3" transform="rotate(-90 146 192.3)">VDCC2</text>
<text x="152.9" y="194.7">NSS</text>
<text x="152.9" y="197.3">SCK</text>
<text x="159.2" y="196.5">23 R14</text>
<text x="159.2" y="193.9">24</text>
<text x="164.4" y="193.8">R8</text>
<text x="172.7" y="193.7">220R</text>
<text x="172.7" y="196.3">220R</text>
<text x="188.1" y="195">LORA_NSS</text>
<text x="188.2" y="197.7">LORA_SCK</text>
<text x="292.6" y="192.3">DF40HC(3.5)-30DS-0.4V(51)</text>
<text x="82.7" y="203.4">C35</text>
<text x="115.2" y="199">2</text>
<text x="115.2" y="201.5">3</text>
<text x="118.5" y="199.8">VPAX2</text>
<text x="118.5" y="202.3">NTC</text>
<text x="132.6" y="202">U7</text>
<text x="151.5" y="202.3">MISO</text>
<text x="151.5" y="199.8">MOSI</text>
<text x="159.2" y="201.5">21 R16</text>
<text x="159.2" y="199">22 R15</text>
<text x="172.8" y="198.8">220R</text>
<text x="172.8" y="201.4">0R</text>
<text x="172.9" y="203.9">470R</text>
<text x="188.3" y="200">LORA_MOSI</text>
<text x="188.6" y="202.8">LORA_MISO</text>
<text x="82.5" y="209.3">2.2uF</text>
<text x="98.4" y="205.4">XTA</text>
<text x="115.2" y="204.1">4</text>
<text x="115.2" y="206.6">5</text>
<text x="115.2" y="209.2">6</text>
<text x="118.5" y="204.9">XTA</text>
<text x="118.5" y="207.4">XTB</text>
<text x="118.5" y="210">VTCXO/VNTC</text>
<text x="132.4" y="205">LR2021</text>
<text x="148.8" y="204.9">NRESET</text>
<text x="151.6" y="210">DIO6</text>
<text x="151.6" y="207.4">DIO5</text>
<text x="159.2" y="209.2">18</text>
<text x="159.2" y="206.6">19</text>
<text x="159.2" y="204.1">20</text>
<text x="163.6" y="204.1">R1</text>
<text x="175.9" y="209.8">BLM03EB500SN1D</text>
<text x="188.4" y="205.1">LORA_NRESET</text>
<text x="43.2" y="213.7">VTCXO</text>
<text x="93.8" y="210.7">VTCXO</text>
<text x="115.2" y="211.7">7</text>
<text x="115.2" y="214.2">8</text>
<text x="118.5" y="212.5">DIO11</text>
<text x="118.5" y="215">DIO10</text>
<text x="151.5" y="212.5">VBAT</text>
<text x="159.2" y="211.7">17</text>
<text x="182.9" y="214.4">FB1</text>
<text x="199" y="212.9">VDD_3V3</text>
<text x="54.8" y="217.3">L1</text>
<text x="60.1" y="217.2">BLM03AX601SN1D</text>
<text x="130.8" y="221.1" transform="rotate(-90 130.8 221.1)">DIO9</text>
<text x="133.3" y="221.1" transform="rotate(-90 133.3 221.1)">DIO8</text>
<text x="135.8" y="221.1" transform="rotate(-90 135.8 221.1)">DIO7</text>
<text x="138.4" y="221.1" transform="rotate(-90 138.4 221.1)">VDCC1</text>
<text x="140.9" y="221.1" transform="rotate(-90 140.9 221.1)">VPAX1</text>
<text x="143.5" y="221.1" transform="rotate(-90 143.5 221.1)">LXB</text>
<text x="146" y="221.1" transform="rotate(-90 146 221.1)">GND_DCC</text>
<text x="148.5" y="221.1" transform="rotate(-90 148.5 221.1)">LXA</text>
<text x="166.5" y="216.1">C40</text>
<text x="174.1" y="216.1">C39</text>
<text x="60.9" y="226.2">C13</text>
<text x="129.9" y="224.4" transform="rotate(-90 129.9 224.4)">9</text>
<text x="132.5" y="225.8" transform="rotate(-90 132.5 225.8)">10</text>
<text x="135" y="225.8" transform="rotate(-90 135 225.8)">11</text>
<text x="137.6" y="225.8" transform="rotate(-90 137.6 225.8)">12</text>
<text x="140.1" y="225.8" transform="rotate(-90 140.1 225.8)">13</text>
<text x="142.6" y="225.8" transform="rotate(-90 142.6 225.8)">14</text>
<text x="145.2" y="225.8" transform="rotate(-90 145.2 225.8)">15</text>
<text x="147.7" y="225.8" transform="rotate(-90 147.7 225.8)">16</text>
<text x="166.4" y="222">100nF</text>
<text x="174" y="222">4.7uF</text>
<text x="280.4" y="225.9">COMPANY:</text>
<text x="57.3" y="228.8">100nF</text>
<text x="93.6" y="232.2">IO09</text>
<text x="109" y="230.7">R3</text>
<text x="109" y="233.3">R4</text>
<text x="118.3" y="230.6">470R</text>
<text x="118.3" y="233.1">470R</text>
<text x="52.2" y="238.2">X1</text>
<text x="93" y="237.3">IO07</text>
<text x="93.5" y="235">IO08</text>
<text x="109" y="235.8">R5</text>
<text x="118.3" y="235.7">470R</text>
<text x="280.4" y="238.6">TITLE:</text>
<text x="47.1" y="241">1</text>
<text x="47.1" y="243.5">2</text>
<text x="54.1" y="241.8">GND</text>
<text x="54.1" y="244.4">GND</text>
<text x="61.9" y="244.4">OUT</text>
<text x="61.9" y="241.8">VDD</text>
<text x="72.4" y="243.5">3</text>
<text x="72.4" y="241">4</text>
<text x="78.6" y="242.7">C12</text>
<text x="87.6" y="243.1">10pF</text>
<text x="94.1" y="241.8">R17</text>
<text x="111" y="244.5">XTA</text>
<text x="154" y="245.3">L5</text>
<text x="158.9" y="244.6">LQM18PN2R2MGHD</text>
<text x="52.3" y="248">32MHZ</text>
<text x="94.2" y="247.1">220R</text>
<text x="116.2" y="250">VDCC</text>
<text x="155.6" y="250">VPAX</text>
<text x="188.4" y="250.3">J3</text>
<text x="188.4" y="247.8">J4</text>
<text x="216.9" y="247.5">DRAWN:</text>
<text x="255" y="247.5">DATED:</text>
<text x="188.4" y="252.8">J5</text>
<text x="188.4" y="255.4">J1</text>
<text x="216.9" y="257.7">CHECKED:</text>
<text x="255" y="257.7">DATED:</text>
<text x="110.9" y="260.7">BLM03EB500SN1D</text>
<text x="127.5" y="258.9">FB2</text>
<text x="134.7" y="260.5">C37</text>
<text x="141.1" y="260.5">C36</text>
<text x="146.5" y="258.9">FB3</text>
<text x="147.7" y="260.7">BLM03EB500SN1D</text>
<text x="290.8" y="258.9">CODE:</text>
<text x="315" y="258.9">SIZE:</text>
<text x="351.8" y="258.9">DRAWING NO:</text>
<text x="396.2" y="258.9">REV:</text>
<text x="134.6" y="266.5">1uF</text>
<text x="141" y="266.3">2.2uF</text>
<text x="216.9" y="267.8">QUALITY CONTROL:</text>
<text x="255" y="267.8">DATED:</text>
<text x="216.9" y="278">RELEASED:</text>
<text x="255" y="278">DATED:</text>
<text x="280.7" y="281.8">SCALE:</text>
<text x="361.9" y="281.8">SHEET:</text>
<text x="373.7" y="281.8">OF</text>
</g>
</svg>
